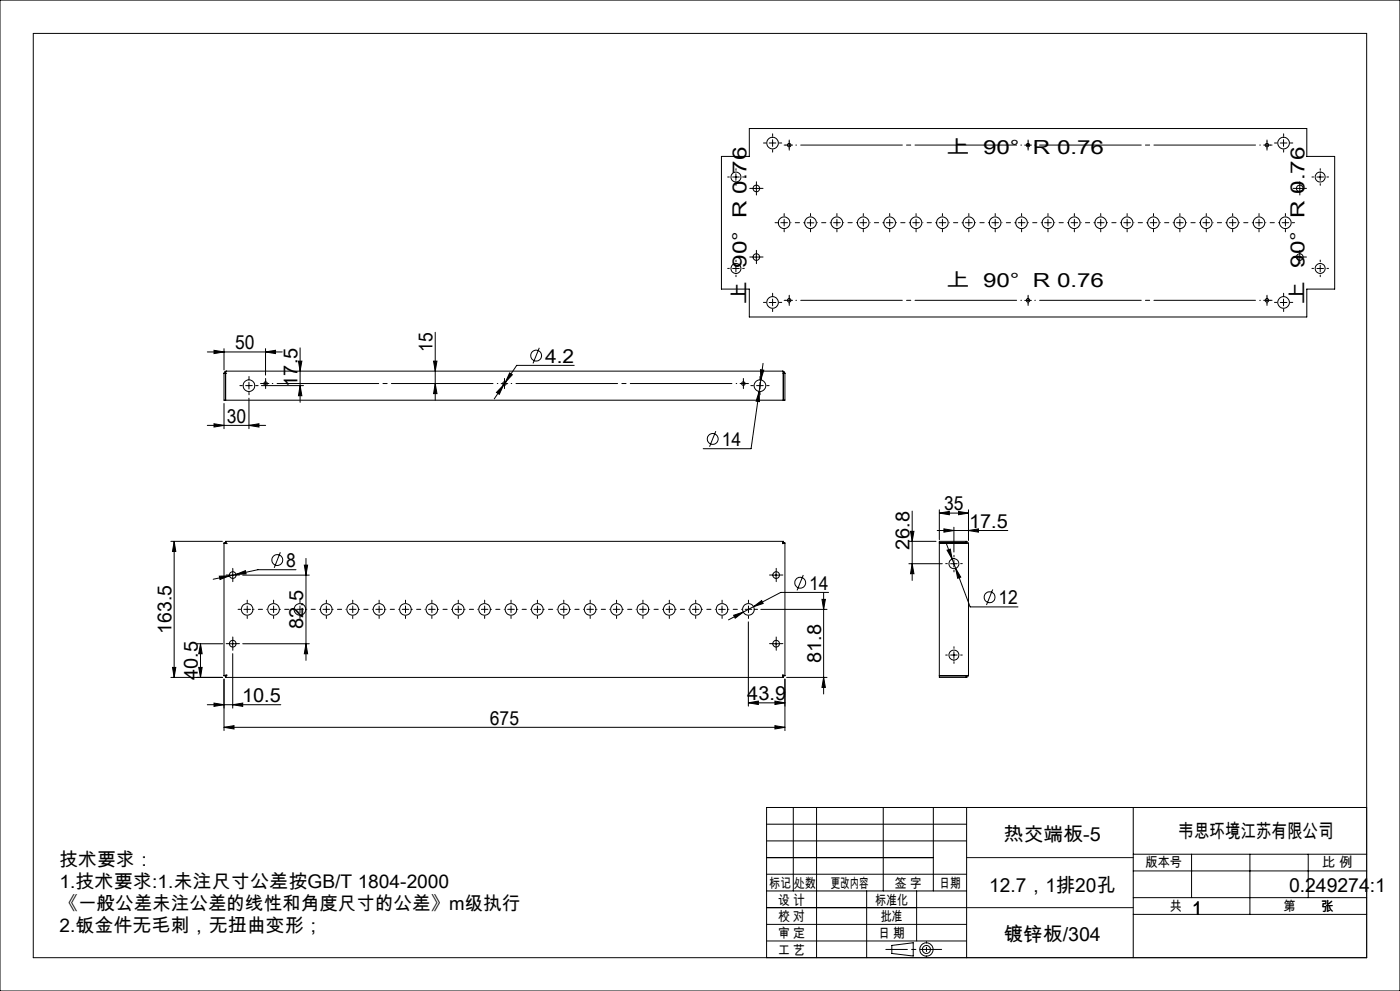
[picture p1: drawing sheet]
<svg xmlns="http://www.w3.org/2000/svg" width="420mm" height="297mm" viewBox="0 0 420 297" stroke-linecap="round" stroke-linejoin="round" font-family="sans-serif">
<g fill="none" stroke="#000" stroke-width=".3">
<path d="M0 0h420v297h-420zM216.4 46.9h8.4v-8.4h167.2v8.4h8.4v39.7h-8.4v8.4h-167.2v-8.4h-8.4zM219.8 53.1h2M220.8 52.1v1.9M225.9 56.5h2M226.9 55.5v2M230.8 42.9h2M231.8 41.9v2M307.4 43.5h2M308.4 42.5v2M384.1 42.9h2M385.1 41.9v2"/>
<path d="M388.9 56.5h2M389.9 55.5v2M395.1 53.1h2M396.1 52.1v1.9M220.8 79.5v2M225.9 77h2M226.9 76.1v1.9M242.1 66.8h2.1M243.1 65.8v2M388.9 77h2M389.9 76.1v1.9M396.1 79.5v2"/>
<path d="M130.6 99.6v20.4M219.8 80.5h2M230.8 90.7h2M231.8 89.6v2M307.4 90h2M308.4 89v2M384.1 90.7h2M385.1 89.6v2M395.1 80.5h2M62.2 105.5h22.5M64.2 105l3 .5-3 .5zM67.2 104.5v6.4"/>
<path d="M67.2 111.9v8h168.3v-8M67.2 111.9h.5M67.7 111.9v8M67.7 111.8v.1M67.7 111.9h.1M67.9 111.2l-.2 .7M67.9 111.2l-.5 .2-.2 .5M67.9 111.2h166.9M73.7 115.6h2M74.7 119.3v9.2M74.7 114.6v2M78.4 115.6h12.7"/>
<path d="M79.7 105.5l3-.5v1zM79.7 104.5v7.9M89.5 108.2h1.1l-.6 3zM90 115.6l.6 3h-1.1zM90 104.2v16.4M130.1 108.2h1l-.5 3zM130.6 115l.5 3h-1zM150.4 115h1.9M151.1 115.4l-1.3 2.8-.9-.6zM151.3 114v2M151.6 114.5l-3.3 5.1M152.9 111.8l.8 .5-2.1 2.2z"/>
<path d="M161.8 104.2l-1.9 4.7M172.3 109.5h-17.3l-3.4 5M227 115.6h2M227.8 117.3v3.1l-1-.2zM227.8 117.3l-2.5 17.2h-14.3M228 114.6v2M228.1 110.8l1 .1-.9 3zM228.2 113.9l-.4 3.4M228.9 108.9l-.7 5M234.8 111.2l.2 .7M234.8 111.2l.5 .2 .2 .5M234.9 111.8l.1 .1"/>
<path d="M235 111.9h.1M235 111.9v8M235 111.9h.5M62.2 127.5h17.5M64.2 127l3 .5-3 .5zM67.2 120.9v7.6M74.7 127.5l3-.5v1zM214.7 129.2l-1.8 4.7M273.2 159.2h1l-.6 3zM273.6 153.2v20.8M281.2 159h21.1M281.8 153.8l3-.5v1z"/>
<path d="M281.8 152.8v8.9M281.8 153.8h8.7M283.2 158.5l3 .5-3 .5zM286.2 158v7.4M287.5 153.3l3 .5-3 .5zM290.5 159l3-.5v1zM290.5 152.8v9.1M51.3 162.2h15.4M52.2 162.2l.5 3.1h-.9zM52.2 162.2v40.8M65.8 172.7l3.1-.1-2.9 1.1zM67.2 162.7l.7 .2"/>
<path d="M67.2 162.7v39.8M67.7 162.2l.2 .7M67.7 162.2h167.3M67.9 162.9h.1M68.8 172.4h2M68.9 172.6l-4.9 1M69.8 171.3v2.1M70.8 172.2l2.8-1.2 .2 1zM72.8 172.4h20M84.1 165.5l-1.8 4.7M88.8 170.7h-11.4l-8.5 1.9M91.3 169.4h1l-.5 3z"/>
<path d="M91.8 167.4v30.5M231.8 172.4h2.1M232.8 171.3v2.1M234.8 162.9h.1M235 162.2l-.2 .7M235 162.7l-.2 .2M235 162.7h.5M235 162.2v.5M235.5 162.7l-.7 .2M235.5 162.7v39.8M241 172.3l-1.9 4.6M246.6 179.6h1l-.5 3z"/>
<path d="M247.1 177.6v30.4M248.6 177.5h-14.4l-8.1 4.3M272.7 168.9h10M272.7 162.2h8.1M273.6 168.9l.6 3h-1zM281.8 162.7h8.1M283.9 162.8l7.1 19.1h14.4M284.1 164.9l1-.3 .5 2.9zM285.2 168.9h2M286.2 168v1.9M286.7 170.4l1.5 2.6-.9 .3zM289.9 162.7l.6 .2"/>
<path d="M289.9 162.2l.4 .3 .2 .4M289.9 162.7l.1 .1M289.9 162.2h-8.1v40.8h8.1M289.9 162.2v.5M289.9 162.7h.1M290.5 162.9v39.4M297.8 176.7l-1.9 4.6M59.1 192.9h7.7M60.1 192.9l.5 3h-1zM60.1 192.9v10.1M68.8 192.9h2M69.8 191.9v2"/>
<path d="M69.8 195.9v16.3M72.8 192.9h20M91.8 192.9l.5 3h-1zM215.6 182.6h2M216.6 181.6v2M220.1 184.4l2.9-1-2.4 1.9zM223 183.4l-4.5 2.4M224.5 186.4v25.2M226.1 181.8l2.4-1.8 .5 .9zM226.1 181.8l-3.1 1.6M228.2 182.6h19.9M231.8 192.9h2.1"/>
<path d="M232.8 191.9v2M285.2 196.3h2M286.2 195.3v2M51.3 203h15.4M51.8 200h.9l-.5 3zM59.6 200h1l-.5 3zM62.2 211.2h22M64.2 210.7l3 .5-3 .5zM67.2 218l3-.5v1zM67.2 218h168.3M67.2 203.5v15.5M67.7 203h167.3"/>
<path d="M67.9 202.3h.1M67.9 202.3l-.7 .2M67.9 202.3l-.2 .7M69.8 211.2l3-.5v1zM224.5 210.6l3-.5v1zM224.5 210.6h11M232.5 217.5l3 .5-3 .5zM232.5 210.1l3 .5-3 .5zM234.8 202.3l.2 .7M234.8 202.3l.2 .2M234.8 202.3l.7 .2M234.8 202.3h.1"/>
<path d="M235 202.5h.5M235 202.5v.5M235.5 203.5v15.5M236 203h12.1M247.1 203l.5 3h-1zM281.8 202.5h8.1M289.9 202.5v.5M289.9 202.5h.1M290 202.5h-.1M290.5 202.3l-.6 .2M290.5 202.3l-.2 .5-.4 .2M230 257h50"/>
<path d="M230 252h60M230 247h60M230 242h180v45h-180zM238 242v25M245 242v45M265 242v25M280 242v25M290 242v45M340 242v45M340 256h70M357.5 256v13M375 256v18"/>
<path d="M392.5 256v13M230 277h60M230 272h60M230 262h60M230 267h60M260 267v20M275 267v15M340 274h70M340 269h70M340 261h70M230 282h60M267.5 283.3l6.5-.8v4l-6.5-.8z"/>
<circle cx="220.8" cy="53.1" r="1.5"/>
<circle cx="226.9" cy="56.5" r=".99"/>
<circle cx="231.8" cy="42.9" r="1.74"/>
<circle cx="236.8" cy="43.5" r=".54"/>
<circle cx="308.4" cy="43.5" r=".53"/>
<circle cx="380.1" cy="43.5" r=".54"/>
<circle cx="385.1" cy="42.9" r="1.74"/>
<circle cx="389.9" cy="56.5" r=".99"/>
<circle cx="396.1" cy="53.1" r="1.49"/>
<circle cx="226.9" cy="77" r=".98"/>
<circle cx="235.2" cy="66.8" r="1.75"/>
<circle cx="243.1" cy="66.8" r="1.74"/>
<circle cx="251" cy="66.8" r="1.74"/>
<circle cx="259" cy="66.8" r="1.74"/>
<circle cx="266.9" cy="66.8" r="1.74"/>
<circle cx="274.8" cy="66.8" r="1.75"/>
<circle cx="282.7" cy="66.8" r="1.74"/>
<circle cx="290.6" cy="66.8" r="1.74"/>
<circle cx="298.5" cy="66.8" r="1.75"/>
<circle cx="306.5" cy="66.8" r="1.74"/>
<circle cx="314.4" cy="66.8" r="1.74"/>
<circle cx="322.3" cy="66.8" r="1.75"/>
<circle cx="330.2" cy="66.8" r="1.74"/>
<circle cx="338.1" cy="66.8" r="1.74"/>
<circle cx="346" cy="66.8" r="1.75"/>
<circle cx="354" cy="66.8" r="1.74"/>
<circle cx="361.9" cy="66.8" r="1.74"/>
<circle cx="369.8" cy="66.8" r="1.75"/>
<circle cx="377.7" cy="66.8" r="1.74"/>
<circle cx="385.6" cy="66.8" r="1.74"/>
<circle cx="389.9" cy="77" r=".98"/>
<circle cx="220.8" cy="80.5" r="1.49"/>
<circle cx="231.8" cy="90.6" r="1.74"/>
<circle cx="236.7" cy="90" r=".53"/>
<circle cx="308.4" cy="90" r=".52"/>
<circle cx="380.1" cy="90" r=".53"/>
<circle cx="385.1" cy="90.6" r="1.74"/>
<circle cx="396" cy="80.5" r="1.5"/>
<circle cx="74.7" cy="115.6" r="1.75"/>
<circle cx="79.7" cy="115" r=".52"/>
<circle cx="151.3" cy="115" r=".52"/>
<circle cx="160.9" cy="106.6" r="1.63"/>
<circle cx="223" cy="115" r=".52"/>
<circle cx="228" cy="115.6" r="1.74"/>
<circle cx="213.8" cy="131.6" r="1.62"/>
<circle cx="69.8" cy="172.3" r=".99"/>
<circle cx="83.2" cy="167.8" r="1.63"/>
<circle cx="232.9" cy="172.3" r="1"/>
<circle cx="240.1" cy="174.7" r="1.63"/>
<circle cx="286.2" cy="168.9" r="1.5"/>
<circle cx="296.9" cy="179" r="1.64"/>
<circle cx="69.8" cy="192.9" r=".99"/>
<circle cx="74.1" cy="182.6" r="1.74"/>
<circle cx="82.1" cy="182.7" r="1.75"/>
<circle cx="90" cy="182.6" r="1.74"/>
<circle cx="97.9" cy="182.6" r="1.74"/>
<circle cx="105.8" cy="182.7" r="1.75"/>
<circle cx="113.7" cy="182.6" r="1.74"/>
<circle cx="121.6" cy="182.6" r="1.74"/>
<circle cx="129.6" cy="182.7" r="1.75"/>
<circle cx="137.5" cy="182.6" r="1.74"/>
<circle cx="145.4" cy="182.6" r="1.74"/>
<circle cx="153.3" cy="182.7" r="1.75"/>
<circle cx="161.2" cy="182.6" r="1.74"/>
<circle cx="169.1" cy="182.6" r="1.74"/>
<circle cx="177" cy="182.7" r="1.75"/>
<circle cx="184.9" cy="182.6" r="1.74"/>
<circle cx="192.9" cy="182.7" r="1.74"/>
<circle cx="200.8" cy="182.7" r="1.75"/>
<circle cx="208.7" cy="182.6" r="1.74"/>
<circle cx="216.6" cy="182.7" r="1.74"/>
<circle cx="224.5" cy="182.6" r="1.74"/>
<circle cx="232.9" cy="192.9" r="1"/>
<circle cx="286.2" cy="196.3" r="1.5"/>
<circle cx="277.9" cy="284.6" r="2"/>
<circle cx="277.9" cy="284.6" r="1.22"/>
</g>
<g fill="none" stroke="#000" stroke-width=".3" stroke-dasharray="30.5 1.3 1.3 1.3">
<path d="M218.8 53h-.5M220.8 51.1v-.5M220.8 55v.5M222.8 53h.5M225.9 56.5h-1M226.9 55.5v-1M226.9 57.5v1M227.9 56.5h1M229.8 42.9h-.8M231.8 40.9v-.8M231.8 44.8v.8M233.8 42.9h.7"/>
<path d="M235.8 43.5h-.6M236.8 43.5v-1M236.8 43.5h-1M236.8 43.5v1M236.8 43.5h1M236.8 42.5v-.5M236.8 44.5v.5M308.4 42.5v-.5M308.4 44.5v.5M380.1 43.5v-1M380.1 43.5h-1M380.1 43.5v1"/>
<path d="M380.1 43.5h1M380.1 42.5v-.5M380.1 44.5v.5M381.1 43.5h.5M383.1 42.9h-.8M385.1 40.9v-.8M385.1 44.8v.8M387.1 42.9h.7M388.9 56.5h-.9M389.9 55.5v-1M389.9 57.5v1M390.9 56.5h1"/>
<path d="M394.1 53h-.5M396.1 51.1v-.5M396.1 55v.5M398.1 53h.5M220.8 78.4v-.5M225.9 77h-1M226.9 76v-1M226.9 78v1M227.9 77h1M233.3 66.7h-.8M235.2 66.7v-1M235.2 66.7h-.9"/>
<path d="M235.2 66.7v1M235.2 66.7h1M235.2 64.7v-.7M235.2 68.7v.8M243.2 64.7v-.7M243.2 68.7v.8M251.1 66.7v-1M251.1 66.7h-1M251.1 66.7v1M251.1 66.7h1M251.1 64.7v-.7M251.1 68.7v.8"/>
<path d="M259 66.7v-1M259 66.7h-1M259 66.7v1M259 66.7h1M259 64.7v-.7M259 68.7v.8M266.9 66.7v-1M266.9 66.7h-1M266.9 66.7v1M266.9 66.7h1M266.9 64.7v-.7M266.9 68.7v.8"/>
<path d="M274.8 66.7v-1M274.8 66.7h-1M274.8 66.7v1M274.8 66.7h1M274.8 64.7v-.7M274.8 68.7v.8M282.7 66.7v-1M282.7 66.7h-1M282.7 66.7v1M282.7 66.7h1M282.7 64.7v-.7M282.7 68.7v.8"/>
<path d="M290.6 66.7v-1M290.6 66.7h-.9M290.6 66.7v1M290.6 66.7h1M290.6 64.7v-.7M290.6 68.7v.8M298.6 66.7v-1M298.6 66.7h-1M298.6 66.7v1M298.6 66.7h1M298.6 64.7v-.7M298.6 68.7v.8"/>
<path d="M306.5 66.7v-1M306.5 66.7h-1M306.5 66.7v1M306.5 66.7h1M306.5 64.7v-.7M306.5 68.7v.8M314.4 66.7v-1M314.4 66.7h-1M314.4 66.7v1M314.4 66.7h1M314.4 64.7v-.7M314.4 68.7v.8"/>
<path d="M322.3 66.7v-1M322.3 66.7h-1M322.3 66.7v1M322.3 66.7h1M322.3 64.7v-.7M322.3 68.7v.8M330.2 66.7v-1M330.2 66.7h-1M330.2 66.7v1M330.2 66.7h1M330.2 64.7v-.7M330.2 68.7v.8"/>
<path d="M338.1 66.7v-1M338.1 66.7h-1M338.1 66.7v1M338.1 66.7h1M338.1 64.7v-.7M338.1 68.7v.8M346 66.7v-1M346 66.7h-.9M346 66.7v1M346 66.7h1M346 64.7v-.7M346 68.7v.8"/>
<path d="M354 66.7v-1M354 66.7h-1M354 66.7v1M354 66.7h1M354 64.7v-.7M354 68.7v.8M361.9 66.7v-1M361.9 66.7h-1M361.9 66.7v1M361.9 66.7h1M361.9 64.7v-.7M361.9 68.7v.8"/>
<path d="M369.8 66.7v-1M369.8 66.7h-1M369.8 66.7v1M369.8 66.7h1M369.8 64.7v-.7M369.8 68.7v.8M377.7 66.7v-1M377.7 66.7h-1M377.7 66.7v1M377.7 66.7h1M377.7 64.7v-.7M377.7 68.7v.8"/>
<path d="M385.6 66.7v-1M385.6 66.7h-1M385.6 66.7v1M385.6 66.7h1M385.6 64.7v-.7M385.6 68.7v.8M387.6 66.7h.8M388.9 77h-.9M389.9 76v-1M389.9 78v1M390.9 77h1M396.1 78.4v-.5"/>
<path d="M218.8 80.4h-.5M220.8 82.4v.5M222.8 80.4h.5M229.8 90.6h-.8M231.8 88.6v-.7M231.8 92.6v.8M233.8 90.6h.7M235.8 90h-.6M236.8 90v-1M236.8 90h-1M236.8 90v1M236.8 90h1"/>
<path d="M236.8 89v-.5M236.8 91v.5M308.4 89v-.5M308.4 91v.5M380.1 90v-1M380.1 90h-1M380.1 90v1M380.1 90h1M380.1 89v-.5M380.1 91v.5M381.1 90h.5M383.1 90.6h-.8"/>
<path d="M385.1 88.6v-.7M385.1 92.6v.8M387.1 90.6h.7M394.1 80.4h-.5M396.1 82.4v.5M398.1 80.4h.5M72.7 115.6h-.7M74.7 113.6v-.8M74.7 117.6v.7M76.7 115.6h.7M78.7 114.9h-.5M79.7 114.9v-1"/>
<path d="M79.7 114.9h-1M79.7 114.9v1M79.7 114.9h1M79.7 113.9v-.5M79.7 115.9v.6M151.4 113.9v-.5M151.4 115.9v.6M223 114.9v-1M223 114.9h-1M223 114.9v1M223 114.9h1M223 113.9v-.5"/>
<path d="M223 115.9v.6M224 114.9h.5M226 115.6h-.7M228 113.6v-.8M228 117.6v.7M230 115.6h.7M68.8 172.3h-1M69.8 171.3v-1M69.8 173.3v1M70.8 172.3h1M231.9 172.3h-1M232.9 171.3v-1"/>
<path d="M232.9 173.3v1M233.9 172.3h1M284.2 168.9h-.5M286.2 166.9v-.5M286.2 170.9v.5M288.2 168.9h.5M68.8 192.9h-1M69.8 191.9v-1M69.8 193.9v1M70.8 192.9h1M72.2 182.6h-.8M74.2 182.6v-1"/>
<path d="M74.2 182.6h-1M74.2 182.6v1M74.2 182.6h1M74.2 180.6v-.7M74.2 184.6v.8M82.1 182.6v-1M82.1 182.6h-1M82.1 182.6v1M82.1 182.6h1M82.1 180.6v-.7M82.1 184.6v.8M90 182.6v-1"/>
<path d="M90 182.6h-1M90 182.6v1M90 182.6h1M90 180.6v-.7M90 184.6v.8M97.9 182.6v-1M97.9 182.6h-1M97.9 182.6v1M97.9 182.6h1M97.9 180.6v-.7M97.9 184.6v.8M105.8 182.6v-1"/>
<path d="M105.8 182.6h-1M105.8 182.6v1M105.8 182.6h1M105.8 180.6v-.7M105.8 184.6v.8M113.7 182.6v-1M113.7 182.6h-1M113.7 182.6v1M113.7 182.6h1M113.7 180.6v-.7M113.7 184.6v.8M121.7 182.6v-1"/>
<path d="M121.7 182.6h-1M121.7 182.6v1M121.7 182.6h.9M121.7 180.6v-.7M121.7 184.6v.8M129.6 182.6v-1M129.6 182.6h-1M129.6 182.6v1M129.6 182.6h1M129.6 180.6v-.7M129.6 184.6v.8M137.5 182.6v-1"/>
<path d="M137.5 182.6h-1M137.5 182.6v1M137.5 182.6h1M137.5 180.6v-.7M137.5 184.6v.8M145.4 182.6v-1M145.4 182.6h-1M145.4 182.6v1M145.4 182.6h1M145.4 180.6v-.7M145.4 184.6v.8M153.3 182.6v-1"/>
<path d="M153.3 182.6h-1M153.3 182.6v1M153.3 182.6h1M153.3 180.6v-.7M153.3 184.6v.8M161.2 182.6v-1M161.2 182.6h-1M161.2 182.6v1M161.2 182.6h1M161.2 180.6v-.7M161.2 184.6v.8M169.1 182.6v-1"/>
<path d="M169.1 182.6h-1M169.1 182.6v1M169.1 182.6h1M169.1 180.6v-.7M169.1 184.6v.8M177.1 182.6v-1M177.1 182.6h-1M177.1 182.6v1M177.1 182.6h.9M177.1 180.6v-.7M177.1 184.6v.8M185 182.6v-1"/>
<path d="M185 182.6h-1M185 182.6v1M185 182.6h1M185 180.6v-.7M185 184.6v.8M192.9 182.6v-1M192.9 182.6h-1M192.9 182.6v1M192.9 182.6h1M192.9 180.6v-.7M192.9 184.6v.8M200.8 182.6v-1"/>
<path d="M200.8 182.6h-1M200.8 182.6v1M200.8 182.6h1M200.8 180.6v-.7M200.8 184.6v.8M208.7 182.6v-1M208.7 182.6h-1M208.7 182.6v1M208.7 182.6h1M208.7 180.6v-.7M208.7 184.6v.8M216.6 180.6v-.7"/>
<path d="M216.6 184.6v.8M224.5 182.6v-1M224.5 182.6h-1M224.5 182.6v1M224.5 182.6h1M224.5 180.6v-.7M224.5 184.6v.8M226.5 182.6h.8M231.9 192.9h-1M232.9 191.9v-1M232.9 193.9v1M233.9 192.9h1"/>
<path d="M284.2 196.3h-.5M286.2 194.3v-.5M286.2 198.3v.5M288.2 196.3h.5"/>
</g>
<g fill="none" stroke="#000" stroke-width=".3" stroke-dasharray="30.5 1.3 1.3 1.3" stroke-dashoffset="30.4">
<path d="M237.2 66.7h4M245.2 66.7h3.9M253.1 66.7h3.9M261 66.7h3.9M268.9 66.7h3.9M276.8 66.7h3.9M284.7 66.7h4M292.6 66.7h4M300.6 66.7h3.9M308.5 66.7h3.9M316.4 66.7h3.9M324.3 66.7h3.9"/>
<path d="M332.2 66.7h3.9M340.1 66.7h4M348 66.7h4M356 66.7h3.9M363.9 66.7h3.9M371.8 66.7h3.9M379.7 66.7h3.9M76.2 182.6h3.9M84.1 182.6h3.9M92 182.6h3.9M99.9 182.6h3.9M107.8 182.6h3.9"/>
<path d="M115.7 182.6h4M123.6 182.6h4M131.6 182.6h3.9M139.5 182.6h3.9M147.4 182.6h3.9M155.3 182.6h3.9M163.2 182.6h3.9M171.1 182.6h4M179 182.6h4M187 182.6h3.9M194.9 182.6h3.9M202.8 182.6h3.9"/>
<path d="M210.7 182.6h3.9M218.6 182.6h3.9"/>
</g>
<path d="M238.8 43.5h67.6M310.4 43.5h67.7M238.8 90h67.6M310.4 90h67.7M81.7 114.9h67.7M153.3 114.9h67.7" fill="none" stroke="#000" stroke-width=".3" stroke-dasharray="30.5 1.3 1.3 1.3" stroke-dashoffset="-1.5"/>
<path d="M265.8 284.5h16.7" fill="none" stroke="#000" stroke-width=".3" stroke-dasharray="30.5 1.3 1.3 1.3" stroke-dashoffset="24"/>
<path d="M277.9 282.2v4.7" fill="none" stroke="#000" stroke-width=".3" stroke-dasharray="30.5 1.3 1.3 1.3" stroke-dashoffset="30"/>
<path d="M10 10h400v277h-400zM290 257h50M290 272h50" fill="none" stroke="#0a0605" stroke-width=".3"/>
<g fill="#000">
<path d="M74.7 127.5l3-.5v1zM64.2 127l3 .5-3 .5z"/>
<path d="M281.8 153.8l3-.5v1zM287.5 153.3l3 .5-3 .5z"/>
<path d="M273.2 159.2h1l-.6 3zM273.6 168.9l.6 3h-1z"/>
<path d="M220.1 184.4l.5 .9 2.4-1.9zM226.1 181.8l2.9-.9-.5-.9zM65.8 172.7l.2 1 2.9-1.1zM70.8 172.2l3-.2-.2-1zM283.2 158.5l3 .5-3 .5zM290.5 159l3-.5v1zM284.1 164.9l1.5 2.6-.5-2.9zM286.7 170.4l.6 2.9 .9-.3zM64.2 105l3 .5-3 .5zM79.7 105.5l3-.5v1zM228.1 110.8l.1 3.1 .9-3zM227.8 117.3l-1 2.9 1 .2zM151.1 115.4l-2.2 2.2 .9 .6zM152.9 111.8l-1.3 2.7 2.1-2.2z"/>
<path d="M51.8 200h.9l-.5 3zM52.2 162.2l.5 3.1h-.9zM247.1 203l.5 3h-1zM246.6 179.6h1l-.5 3zM91.8 192.9l.5 3h-1zM91.3 169.4h1l-.5 3zM59.6 200h1l-.5 3zM60.1 192.9l.5 3h-1zM130.6 115l.5 3h-1zM130.1 108.2h1l-.5 3zM90 115.6l.6 3h-1.1zM89.5 108.2h1.1l-.6 3z"/>
<path d="M224.5 210.6l3-.5v1zM232.5 210.1l3 .5-3 .5zM64.2 210.7l3 .5-3 .5zM69.8 211.2l3-.5v1z"/>
<path d="M232.5 217.5l3 .5-3 .5zM67.2 218l3-.5v1z"/>
</g>
<g font-size="5.8">
<text x="283.7" y="46">上 90° R 0.76</text>
<text x="283.7" y="85.9">上 90° R 0.76</text>
<text x="224" y="91.5" transform="rotate(-90 224 91.5)">上 90° R 0.76</text>
<text x="391.4" y="91.5" transform="rotate(-90 391.4 91.5)">上 90° R 0.76</text>
<text x="70.5" y="104.6">50</text>
<text x="129.8" y="105.4" transform="rotate(-90 129.8 105.4)">15</text>
<text x="163.6" y="108.7">4.2</text>
<text x="89.2" y="115.9" transform="rotate(-90 89.2 115.9)">17.5</text>
<text x="68.1" y="126.6">30</text>
<text x="216.5" y="133.6">14</text>
<text x="283.3" y="152.9">35</text>
<text x="290.7" y="158.2">17.5</text>
<text x="272.9" y="164.8" transform="rotate(-90 272.9 164.8)">26.8</text>
<text x="85.9" y="169.9">8</text>
<text x="242.8" y="176.7">14</text>
<text x="299.6" y="181.1">12</text>
<text x="51.4" y="189.9" transform="rotate(-90 51.4 189.9)">163.5</text>
<text x="91" y="188.4" transform="rotate(-90 91 188.4)">82.5</text>
<text x="59.3" y="203.8" transform="rotate(-90 59.3 203.8)">40.5</text>
<text x="246.3" y="198.6" transform="rotate(-90 246.3 198.6)">81.8</text>
<text x="224.2" y="209.8">43.9</text>
<text x="72.6" y="210.4">10.5</text>
<text x="147" y="217.1">675</text>
<text x="353.6" y="251.1">韦思环境江苏有限公司</text>
<text x="301.2" y="252.1">热交端板-5</text>
<text x="296.8" y="267.2">12.7，1排20孔</text>
<text x="386.7" y="267.2">0.249274:1</text>
<text x="357.6" y="274.2">1</text>
<text x="301.2" y="282.1">镀锌板/304</text>
</g>
<g font-size="5.6">
<text x="17.9" y="259.4">技术要求：</text>
<text x="17.9" y="266.1">1.技术要求:1.未注尺寸公差按GB/T 1804-2000</text>
<text x="17.9" y="272.7">《一般公差未注公差的线性和角度尺寸的公差》m级执行</text>
<text x="17.9" y="279.4">2.钣金件无毛刺，无扭曲变形；</text>
</g>
<g font-size="4.1">
<text x="343.7" y="259.9">版本号</text>
<text x="396.6" y="259.9">比 例</text>
<text x="230.9" y="266.1">标记</text>
<text x="238.3" y="266.1">处数</text>
<text x="249.2" y="266.1">更改内容</text>
<text x="268.4" y="266.2">签 字</text>
<text x="281.7" y="266.2">日期</text>
<text x="233.4" y="271.2">设 计</text>
<text x="262.6" y="271.2">标准化</text>
<text x="351" y="272.9">共</text>
<text x="385" y="272.9">第</text>
<text x="396.5" y="272.9">张</text>
<text x="233.4" y="276.1">校 对</text>
<text x="233.4" y="281.2">审 定</text>
<text x="263.4" y="281.2">日 期</text>
<text x="264.2" y="276.1">批准</text>
<text x="233.4" y="286.2">工 艺</text>
</g>
</svg>
